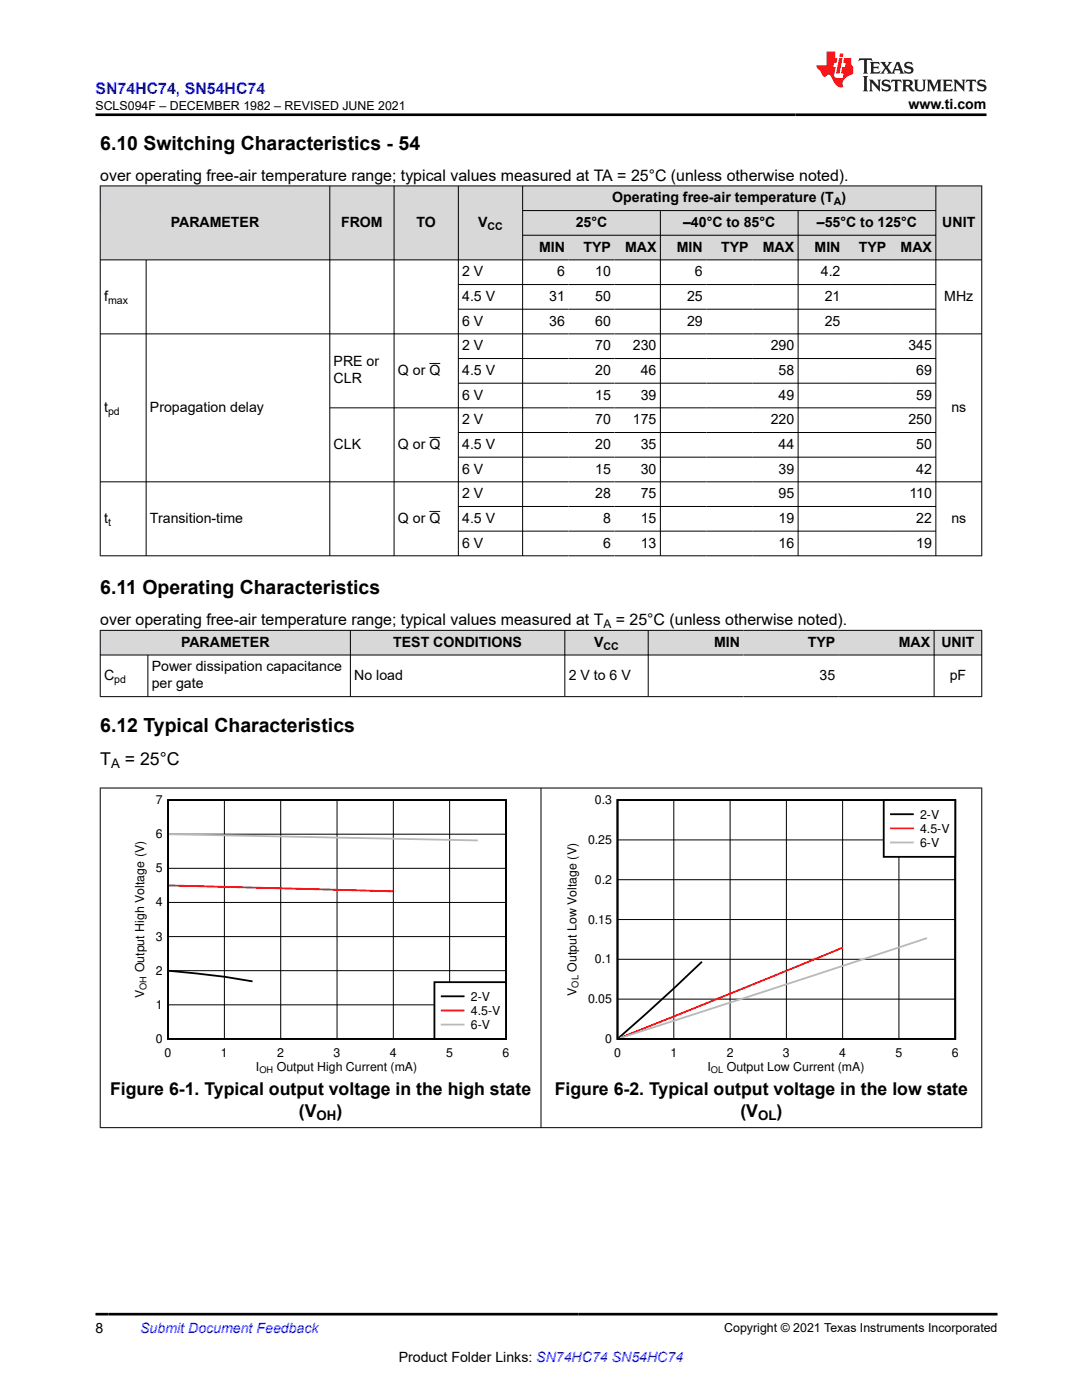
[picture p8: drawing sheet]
<svg xmlns="http://www.w3.org/2000/svg" width="216mm" height="279mm" viewBox="0 0 216 279" stroke-linecap="round" stroke-linejoin="round" font-family="sans-serif">
<g fill="#d8d8d8">
<path d="M20 37.1h175.9v4.9h-175.9z" fill-rule="evenodd"/>
<path d="M20.1 37.2h45.6v14.6h-45.6z" fill-rule="evenodd"/>
<path d="M65.9 37.2h12.7v14.6h-12.7z" fill-rule="evenodd"/>
<path d="M78.7 37.2h12.7v14.6h-12.7z" fill-rule="evenodd"/>
<path d="M91.5 37.2h12.7v14.6h-12.7z" fill-rule="evenodd"/>
<path d="M104.3 37.2h82.4v4.8h-82.4z" fill-rule="evenodd"/>
<path d="M186.8 37.2h9v14.6h-9z" fill-rule="evenodd"/>
<path d="M104.3 42.1h27.4v4.8h-27.4z" fill-rule="evenodd"/>
<path d="M131.8 42.1h27.4v4.8h-27.4z" fill-rule="evenodd"/>
<path d="M159.3 42.1h27.4v4.8h-27.4z" fill-rule="evenodd"/>
<path d="M104.3 47h9.1v4.8h-9.1z" fill-rule="evenodd"/>
<path d="M113.4 47h9.2v4.8h-9.2z" fill-rule="evenodd"/>
<path d="M122.6 47h9.1v4.8h-9.1z" fill-rule="evenodd"/>
<path d="M131.8 47h9.1v4.8h-9.1z" fill-rule="evenodd"/>
<path d="M140.9 47h9.2v4.8h-9.2z" fill-rule="evenodd"/>
<path d="M150.1 47h9.1v4.8h-9.1z" fill-rule="evenodd"/>
<path d="M159.3 47h9.1v4.8h-9.1z" fill-rule="evenodd"/>
<path d="M168.4 47h9.2v4.8h-9.2z" fill-rule="evenodd"/>
<path d="M177.6 47h9.1v4.8h-9.1z" fill-rule="evenodd"/>
</g>
<g fill="none" stroke="#000" stroke-width=".2">
<path d="M19.9 37.1h176.1M20 37v74M65.8 37v74M78.6 37v74M91.5 37v74M104.3 37v74M186.7 37v74M195.9 37v74M19.9 51.9h176.1M29.2 51.9v59.1M91.5 56.8h95.3M104.3 42h82.5"/>
<path d="M104.3 46.9h82.5M131.8 42v69M159.3 42v69M19.9 66.6h176.1M85.7 72.5h2.2M91.5 61.7h95.3M91.5 71.6h95.3M91.5 76.5h95.3M19.9 96.2h176.1M65.8 81.4h121M85.7 87.3h2.2M91.5 86.3h95.3"/>
<path d="M91.5 91.2h95.3M19.9 110.9h176.1M85.7 102.1h2.2M91.5 101.1h95.3M91.5 106h95.3"/>
</g>
<g fill="#d8d8d8">
<path d="M20 125.8h175.9v4.9h-175.9z" fill-rule="evenodd"/>
<path d="M20.1 125.9h49.8v4.8h-49.8z" fill-rule="evenodd"/>
<path d="M70 125.9h42.6v4.8h-42.6z" fill-rule="evenodd"/>
<path d="M112.8 125.9h16.5v4.8h-16.5z" fill-rule="evenodd"/>
<path d="M129.4 125.9h19v4.8h-19z" fill-rule="evenodd"/>
<path d="M148.4 125.9h19v4.8h-19z" fill-rule="evenodd"/>
<path d="M167.4 125.9h18.9v4.8h-18.9z" fill-rule="evenodd"/>
<path d="M186.5 125.9h9.3v4.8h-9.3z" fill-rule="evenodd"/>
</g>
<g fill="none" stroke="#000" stroke-width=".2">
<path d="M19.9 125.8h176.1M19.9 130.7h176.1M19.9 139h176.1M20 125.7v13.4M29.5 130.7v8.4M69.9 125.7v13.4M112.7 125.7v13.4M129.3 125.7v13.4M186.4 125.7v13.4M195.9 125.7v13.4M44.8 159.7v47.7M56 159.7v47.7"/>
<path d="M67.3 159.7v47.7M78.5 159.7v47.7M89.7 159.7v47.7M33.5 173.3h67.5M33.5 166.5h67.5M33.5 193.7h67.5M33.5 186.9h67.5M33.5 180.1h67.5M33.5 200.5h67.5"/>
</g>
<path d="M33.5 159.7h67.5v47.6h-67.5zM33.7 193.7l11.1 1.2 5.6 1" fill="none" stroke="#000" stroke-width=".36"/>
<path d="M33.7 176.7l44.8 1.2" fill="none" stroke="#f00" stroke-width=".36"/>
<path d="M33.7 166.5l61.6 1.2" fill="none" stroke="#b8b8b8" stroke-width=".36"/>
<path d="M86.7 196h14.3v11.3h-14.3z" fill-rule="evenodd" fill="#fff"/>
<path d="M123.2 159.7h67.4v47.6h-67.4zM86.7 196h14.3v11.3h-14.3zM88.1 198.8h4.4M140.1 191.9l-5.6 5.4-11.1 9.9" fill="none" stroke="#000" stroke-width=".36"/>
<path d="M168.1 189.1l-44.4 18.1M88.1 201.7h4.4" fill="none" stroke="#f00" stroke-width=".36"/>
<path d="M185 187.2l-61.2 20M88.1 204.5h4.4" fill="none" stroke="#b8b8b8" stroke-width=".36"/>
<path d="M134.5 159.7v47.7M145.7 159.7v47.7M156.9 159.7v47.7M168.1 159.7v47.7M179.4 159.7v47.7M123.2 175.6h67.4M123.2 167.6h67.4M123.2 199.4h67.4M123.2 191.4h67.4M123.2 183.5h67.4" fill="none" stroke="#000" stroke-width=".2"/>
<path d="M176.3 159.7h14.3v11.3h-14.3z" fill-rule="evenodd" fill="#fff"/>
<path d="M176.3 159.7h14.3v11.3h-14.3zM177.8 162.5h4.3" fill="none" stroke="#000" stroke-width=".36"/>
<path d="M177.8 165.3h4.3" fill="none" stroke="#f00" stroke-width=".36"/>
<path d="M177.8 168.1h4.3" fill="none" stroke="#b8b8b8" stroke-width=".36"/>
<path d="M19.9 157.3h176.1M20 157.2v67.9M108 157.2v67.9M195.9 157.2v67.9M19.9 225h176.1" fill="none" stroke="#000" stroke-width=".2"/>
<path d="M171.5 11.6l-.2 .6 .5-.2h.6v.1v2.2l-.2 .4h1l-.2-.4v-2.2v-.1h.5l.6 .2-.2-.6zM173.6 12.4l.2 .3v1.6l-.2 .4h1.9l.1-.6a1.08 1.08 0 0 1-1.3 .2v-.7h.6l.4 .2v-.7l-.4 .2h-.6v-.5l.2-.2a1 1 0 0 1 1 .3l-.1-.5zM175.7 12.4l.9 1.1-1 1.2h.9l-.2-.2 .5-.8 .4 .8-.2 .2h1.6l-.2-.2 .2-.5h.9l.1 .5-.1 .2h.9l-.2-.4-.8-1.9h-.5l-.9 2.1-.9-1.1 .9-1h-.8l.2 .2-.4 .6-.4-.6 .2-.2zM179 12.8l.4 1h-.7zM180.7 12.5a.65 .65 0 0 0-.2 .7 .65 .65 0 0 0 .6 .5l.6 .1 .1 .3a.79 .79 0 0 1-.7 .4 .79 .79 0 0 1-.7-.5l.1 .7 .2-.1a.93 .93 0 0 0 1.1 0 .93 .93 0 0 0 .4-.9 1.46 1.46 0 0 0-1.2-.6l-.1-.3a1.09 1.09 0 0 1 1.2 .2l-.2-.6-.1 .1-.5-.2zM172.2 15.2l.2 .4v2.2l-.2 .4h1l-.2-.4v-2.2l.2-.4zM173.4 15.9l.2 .4v1.5l-.2 .4h.8l-.3-.4 .1-1.3 1.6 1.8v-2l.2-.4h-.7l.1 .2 .1 1.1-1.2-1.3zM176.2 16a.65 .65 0 0 0-.2 .8 .65 .65 0 0 0 .6 .4l.6 .2 .1 .2a.79 .79 0 0 1-.7 .4 .79 .79 0 0 1-.7-.5l.1 .7 .2-.1a.93 .93 0 0 0 1.1 .1 .93 .93 0 0 0 .4-1 1.46 1.46 0 0 0-1.2-.5l-.1-.4a1.09 1.09 0 0 1 1.2 .2l-.1-.6-.2 .1-.5-.1zM177.9 15.9l-.1 .6a.63 .63 0 0 1 .8-.3v1.6l-.3 .4h1l-.2-.4v-1.6a.66 .66 0 0 1 .8 .3l-.1-.6zM180 15.9l.2 .4v1.5l-.2 .4h1l-.2-.2-.1-.7h.5l.1 .2a.79 .79 0 0 0 1.2 .6l-1-.9a.61 .61 0 0 0 .6-.6 .61 .61 0 0 0-.5-.7zM180.8 16.2h.1a.47 .47 0 0 1 .5 .1 .47 .47 0 0 1 .1 .5l-.1 .1-.7 .1zM182.3 15.9l.2 .2a2.27 2.27 0 0 0 .4 2 1.04 1.04 0 0 0 1.7-.7v-1.3l.2-.2h-.8l.2 .4v1.1a.6 .6 0 0 1-.6 .6 .6 .6 0 0 1-.6-.6v-1.1l.3-.4zM184.9 15.9l.2 .4v1.5l-.2 .4h.8l-.3-.4v-1.4l.9 1.9 .9-1.9v1.4l-.3 .4h1l-.2-.4v-1.5l.2-.4h-.8l-.7 1.5-.6-1.5zM188.1 15.9l.2 .4v1.5l-.2 .4h1.9l.1-.6a1.09 1.09 0 0 1-1.3 .2v-.7h.6l.4 .2v-.6l-.4 .2h-.6v-.6l.2-.1a1.01 1.01 0 0 1 1 .3l-.1-.6zM190.2 15.9l.3 .4v1.5l-.3 .4h.8l-.2-.4v-1.3l1.6 1.8v-2l.2-.4h-.7l.2 .2v1.1l-1.2-1.3zM192.8 15.9l-.1 .6a.63 .63 0 0 1 .8-.3v1.6l-.3 .4h1l-.2-.4v-1.6a.66 .66 0 0 1 .8 .3l-.1-.6zM195.2 16a.65 .65 0 0 0-.2 .8 .65 .65 0 0 0 .6 .4l.6 .2 .2 .2a.79 .79 0 0 1-.7 .4 .79 .79 0 0 1-.7-.5l.1 .7 .2-.1a.93 .93 0 0 0 1 .1 .93 .93 0 0 0 .5-1 1.46 1.46 0 0 0-1.3-.5v-.4a1.09 1.09 0 0 1 1.2 .2l-.2-.6-.2 .1-.5-.1z" fill="#231f20"/>
<path d="M164.9 10.3v2.7h-2l.1 .4 .8 1a.95 .95 0 0 0 1 .9 .59 .59 0 0 1 .5-.4 .59 .59 0 0 1 .5 .3l.4 .8a1.59 1.59 0 0 0 2.1 1.4 1.61 1.61 0 0 1 1-2.3l1-.3-.1-1.5a1.59 1.59 0 0 1-.3-1.7h-1.5l-.2 .9h.6l-.2 .9h-.5l-.2 .9v.3l.4 .1-.1 .9h-.7a.73 .73 0 0 1-1-.7l.3-1.5h-.5l.1-.9h.5l.2-.9h-.5v-1.3zM167.4 11.6l-.6 3.1h.7l.6-3.1zM167.6 10.7l-.1 .6h.7l.1-.6z" fill="#ed1c24"/>
<path d="M19.1 22.9h177.8M19.1 262.3h179.9" fill="none" stroke="#000" stroke-width=".53"/>
<g font-size="3.9">
<text x="20" y="29.9">6.10 Switching Characteristics - 54</text>
<text x="20" y="118.6">6.11 Operating Characteristics</text>
<text x="20" y="146.2">6.12 Typical Characteristics</text>
</g>
<g font-size="3.5">
<text x="20" y="152.6">T</text>
<text x="24.9" y="152.6">= 25°C</text>
<text x="22" y="218.6">Figure 6-1. Typical output voltage in the high state</text>
<text x="110.7" y="218.6">Figure 6-2. Typical output voltage in the low state</text>
<text x="59.6" y="222.8">(V</text>
<text x="67.1" y="222.8">)</text>
<text x="147.7" y="222.8">(V</text>
<text x="154.9" y="222.8">)</text>
</g>
<text font-size="3.2" fill="#00f" x="19.1" y="18.7">SN74HC74, SN54HC74</text>
<g font-size="3.2">
<text x="20" y="36.1">over operating free-air temperature range; typical values measured at TA = 25°C (unless otherwise noted).</text>
<text x="20" y="124.7">over operating free-air temperature range; typical values measured at T</text>
<text x="122.9" y="124.7">= 25°C (unless otherwise noted).</text>
</g>
<g font-size="2.8">
<text x="181.3" y="21.8">www.ti.com</text>
<text x="122.2" y="40.4">Operating free-air temperature (T )</text>
<text x="34.1" y="45.3">PARAMETER</text>
<text x="68.1" y="45.3">FROM</text>
<text x="83.1" y="45.3">TO</text>
<text x="95.4" y="45.3">V</text>
<text x="114.9" y="45.3">25°C</text>
<text x="136.3" y="45.3">–40°C to 85°C</text>
<text x="163" y="45.3">–55°C to 125°C</text>
<text x="188" y="45.3">UNIT</text>
<text x="107.6" y="50.2">MIN</text>
<text x="116.4" y="50.2">TYP</text>
<text x="124.7" y="50.2">MAX</text>
<text x="135.1" y="50.2">MIN</text>
<text x="143.9" y="50.2">TYP</text>
<text x="152.2" y="50.2">MAX</text>
<text x="162.5" y="50.2">MIN</text>
<text x="171.4" y="50.2">TYP</text>
<text x="179.7" y="50.2">MAX</text>
<text x="92.2" y="55.1">2 V</text>
<text x="111.2" y="55.1">6</text>
<text x="118.8" y="55.1">10</text>
<text x="138.7" y="55.1">6</text>
<text x="163.8" y="55.1">4.2</text>
<text x="20.8" y="60.1">f</text>
<text x="92.2" y="60.1">4.5 V</text>
<text x="92.2" y="65">6 V</text>
<text x="109.6" y="60.1">31</text>
<text x="109.6" y="65">36</text>
<text x="118.8" y="60.1">50</text>
<text x="118.8" y="65">60</text>
<text x="137.1" y="60.1">25</text>
<text x="137.1" y="65">29</text>
<text x="164.6" y="60.1">21</text>
<text x="164.6" y="65">25</text>
<text x="188.4" y="60.1">MHz</text>
<text x="92.2" y="69.9">2 V</text>
<text x="118.8" y="69.9">70</text>
<text x="126.3" y="69.9">230</text>
<text x="153.8" y="69.9">290</text>
<text x="181.3" y="69.9">345</text>
<text x="66.6" y="73.1">PRE or</text>
<text x="66.6" y="76.5">CLR</text>
<text x="79.4" y="74.8">Q or Q</text>
<text x="92.2" y="74.8">4.5 V</text>
<text x="118.8" y="74.8">20</text>
<text x="127.9" y="74.8">46</text>
<text x="155.3" y="74.8">58</text>
<text x="182.8" y="74.8">69</text>
<text x="20.8" y="82.2">t</text>
<text x="29.9" y="82.2">Propagation delay</text>
<text x="92.2" y="79.7">6 V</text>
<text x="118.8" y="79.7">15</text>
<text x="127.9" y="79.7">39</text>
<text x="155.3" y="79.7">49</text>
<text x="182.8" y="79.7">59</text>
<text x="189.8" y="82.2">ns</text>
<text x="66.6" y="89.6">CLK</text>
<text x="79.4" y="89.6">Q or Q</text>
<text x="92.2" y="84.7">2 V</text>
<text x="92.2" y="89.6">4.5 V</text>
<text x="118.8" y="84.7">70</text>
<text x="118.8" y="89.6">20</text>
<text x="126.3" y="84.7">175</text>
<text x="127.9" y="89.6">35</text>
<text x="153.8" y="84.7">220</text>
<text x="155.3" y="89.6">44</text>
<text x="181.3" y="84.7">250</text>
<text x="182.8" y="89.6">50</text>
<text x="92.2" y="94.5">6 V</text>
<text x="118.8" y="94.5">15</text>
<text x="127.9" y="94.5">30</text>
<text x="155.3" y="94.5">39</text>
<text x="182.8" y="94.5">42</text>
<text x="92.2" y="99.4">2 V</text>
<text x="118.8" y="99.4">28</text>
<text x="127.9" y="99.4">75</text>
<text x="155.3" y="99.4">95</text>
<text x="181.5" y="99.4">110</text>
<text x="20.8" y="104.4">t</text>
<text x="29.9" y="104.4">Transition-time</text>
<text x="79.4" y="104.4">Q or Q</text>
<text x="92.2" y="104.4">4.5 V</text>
<text x="120.3" y="104.4">8</text>
<text x="127.9" y="104.4">15</text>
<text x="155.3" y="104.4">19</text>
<text x="182.8" y="104.4">22</text>
<text x="189.8" y="104.4">ns</text>
<text x="92.2" y="109.3">6 V</text>
<text x="120.3" y="109.3">6</text>
<text x="127.9" y="109.3">13</text>
<text x="155.3" y="109.3">16</text>
<text x="182.8" y="109.3">19</text>
<text x="36.1" y="129.1">PARAMETER</text>
<text x="78.5" y="129.1">TEST CONDITIONS</text>
<text x="118.6" y="129.1">V</text>
<text x="142.5" y="129.1">MIN</text>
<text x="161.2" y="129.1">TYP</text>
<text x="179.4" y="129.1">MAX</text>
<text x="187.9" y="129.1">UNIT</text>
<text x="20.8" y="135.7">C</text>
<text x="30.3" y="134">Power dissipation capacitance</text>
<text x="30.3" y="137.4">per gate</text>
<text x="70.7" y="135.7">No load</text>
<text x="113.5" y="135.7">2 V to 6 V</text>
<text x="163.5" y="135.7">35</text>
<text x="189.5" y="135.7">pF</text>
<text x="19.1" y="266.1">8</text>
<text x="79.6" y="271.7">Product Folder Links: SN74HC74 SN54HC74</text>
</g>
<text font-size="2.8" fill="#00f" x="28" y="266.1">Submit Document Feedback</text>
<g font-size="2.6">
<text x="22.2" y="153.3">A</text>
<text x="63.2" y="223.5">OH</text>
<text x="151.3" y="223.5">OL</text>
</g>
<g font-size="2.5">
<text x="19.1" y="21.9">SCLS094F – DECEMBER 1982 – REVISED JUNE 2021</text>
<text x="31.1" y="160.5">7</text>
<text x="118.7" y="160.5">0.3</text>
<text x="31.1" y="167.3">6</text>
<text x="183.6" y="163.4">2-V</text>
<text x="183.6" y="166.2">4.5-V</text>
<text x="117.3" y="168.4">0.25</text>
<text x="183.6" y="169">6-V</text>
<text x="31.1" y="174.1">5</text>
<text x="118.7" y="176.4">0.2</text>
<text x="31.1" y="180.9">4</text>
<text x="117.3" y="184.3">0.15</text>
<text x="31.1" y="187.7">3</text>
<text x="28.8" y="194.1" transform="rotate(-90 28.8 194.1)">Output High Voltage (V)</text>
<text x="31.1" y="194.5">2</text>
<text x="115" y="193.9" transform="rotate(-90 115 193.9)">Output Low Voltage (V)</text>
<text x="118.7" y="192.3">0.1</text>
<text x="28.8" y="199.2" transform="rotate(-90 28.8 199.2)">V</text>
<text x="31.1" y="201.3">1</text>
<text x="94" y="199.7">2-V</text>
<text x="94" y="202.5">4.5-V</text>
<text x="115" y="198.7" transform="rotate(-90 115 198.7)">V</text>
<text x="117.3" y="200.2">0.05</text>
<text x="31.1" y="208.2">0</text>
<text x="94" y="205.3">6-V</text>
<text x="120.8" y="208.2">0</text>
<text x="32.8" y="211">0</text>
<text x="44.1" y="211">1</text>
<text x="51.1" y="213.8">I</text>
<text x="55.2" y="213.8">Output High Current (mA)</text>
<text x="55.3" y="211">2</text>
<text x="66.6" y="211">3</text>
<text x="77.8" y="211">4</text>
<text x="89" y="211">5</text>
<text x="100.3" y="211">6</text>
<text x="122.5" y="211">0</text>
<text x="133.8" y="211">1</text>
<text x="141.2" y="213.8">I</text>
<text x="145" y="211">2</text>
<text x="145" y="213.8">Output Low Current (mA)</text>
<text x="156.2" y="211">3</text>
<text x="167.5" y="211">4</text>
<text x="178.7" y="211">5</text>
<text x="189.9" y="211">6</text>
<text x="144.5" y="265.8">Copyright © 2021 Texas Instruments Incorporated</text>
</g>
<text font-size="2.4" x="120.4" y="125.4">A</text>
<g font-size="2.1">
<text x="166.4" y="40.9">A</text>
<text x="97.3" y="45.9">CC</text>
<text x="21.6" y="60.6">max</text>
<text x="21.6" y="82.8">pd</text>
<text x="21.6" y="104.9">t</text>
<text x="120.4" y="129.6">CC</text>
<text x="22.8" y="136.3">pd</text>
</g>
<g font-size="1.8">
<text x="29.2" y="197.5" transform="rotate(-90 29.2 197.5)">OH</text>
<text x="115.5" y="197.1" transform="rotate(-90 115.5 197.1)">OL</text>
<text x="51.8" y="214.2">OH</text>
<text x="141.9" y="214.2">OL</text>
</g>
</svg>
